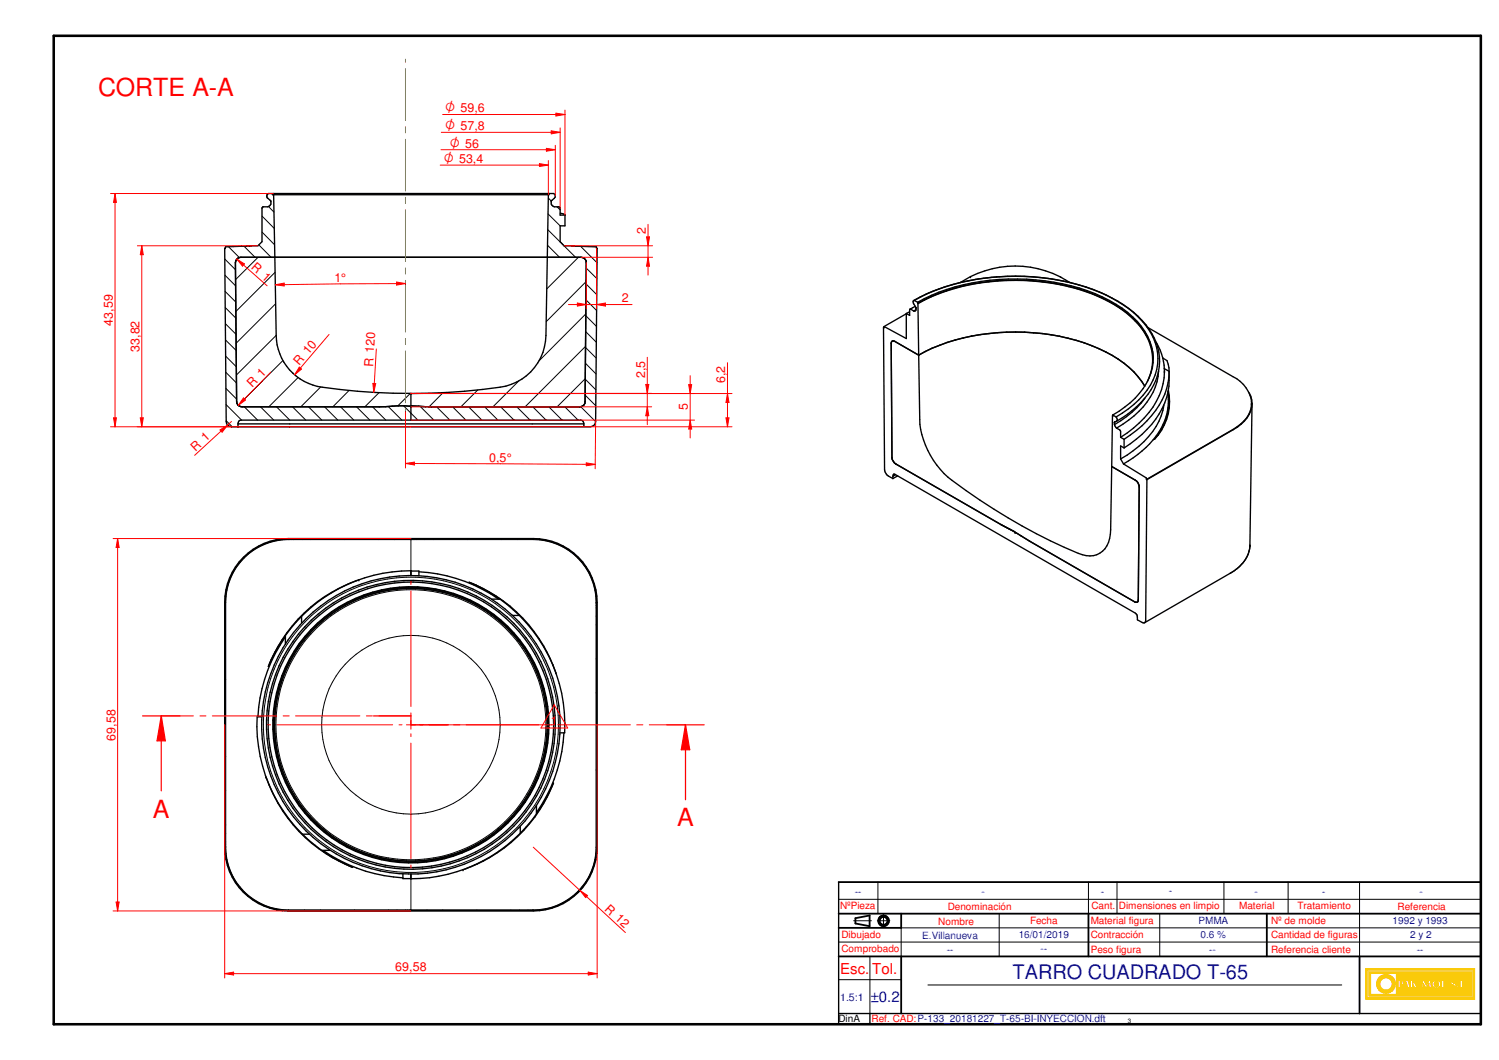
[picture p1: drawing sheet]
<svg xmlns="http://www.w3.org/2000/svg" width="420mm" height="297mm" viewBox="0 0 420 297" stroke-linecap="round" stroke-linejoin="round" font-family="sans-serif">
<path d="M15.1 10h400v277h-400z" fill="none" stroke="#000" stroke-width=".72"/>
<g fill="none" stroke="#000" stroke-width=".51">
<path d="M235.1 256h180M239.8 257.3v1.5M243.7 256.5v3M355.1 256v12M235.1 268h180M235.1 260h17.5M381.1 268v16"/>
<circle cx="247.7" cy="258" r="1.51"/>
<circle cx="247.7" cy="258.1" r="1.12"/>
</g>
<path d="M235.1 247.2v39.8h180v-39.8M235.1 284h180M243.8 284v3" fill="none" stroke="#000" stroke-width=".38"/>
<g fill="none" stroke="#000" stroke-width=".28">
<path d="M235.1 252h180M239.3 258h5M245.9 258h3.5M246.1 247.2v8.8M247.6 256.3v3.5M280.1 256v12M313.1 247.2v8.8M325.1 256v12M343.1 247.2v8.8M361 247.2v8.8M381.1 247.2v20.8M235.1 274.5h17.5"/>
<path d="M235.1 264h180M252.6 260v8M260.1 276h116"/>
</g>
<g fill="#faca0a">
<path d="M382.8 271.4v8.6h30.5v-8.6zM383.2 271.9h29.7v7.7h-29.7z" fill-rule="evenodd"/>
<path d="M383.7 272.3v6.8h28.7v-6.8zM408.2 276.5a.3 .3 0 0 1 .6 0 .3 .3 0 0 1-.6 0zM409.3 274.7h.6v1.9h.8v.2h-1.4zM411 276.4l.3-.1 .1 .4-.4 .1zM384.2 272.8h7.2v5.8h-7.2zM391.9 274.7h.9a.67 .67 0 0 1 .7 .9 .67 .67 0 0 1-1 .4v.8h-.6zM394.1 274.7h.5l.6 2.1h-.6l-.1-.4h-.6l-.2 .4h-.2zM395.3 274.7h.6v1l.8-1h.2l-.5 .7 .8 1.4h-.7l-.4-.9-.2 .9h-.6zM397.3 275.6h.7v.2h-.7zM398.8 274.7h.3l.7 1.4 .8-1.4h.3l.3 2.1h-.7v-1.3l-.7 1.3h-.2l-.7-1.2v1.2h-.5zM401.6 275.2a1.22 1.22 0 0 1 1.8-.3 1.22 1.22 0 0 1 0 1.8 1.22 1.22 0 0 1-1.8-.3l-.2-.4zM404.1 274.7h.6v1.9h.8v.2h-1.4zM406.7 275a.74 .74 0 0 1 .8-.3 .74 .74 0 0 1 .5 .6l-.2 .1a.37 .37 0 0 0-.3-.5 .37 .37 0 0 0-.4 .4l.3 .1a.73 .73 0 0 1 .7 .8 .73 .73 0 0 1-.8 .7 .73 .73 0 0 1-.7-.8h.3a.37 .37 0 0 0 .2 .5 .37 .37 0 0 0 .5-.3l-.2-.2a.75 .75 0 0 1-.7-1.1z" fill-rule="evenodd"/>
</g>
<g fill="none" stroke="#faca0a" stroke-width=".28">
<path d="M391.9 274.7h.9a.6 .6 0 0 1 .7 .5 .6 .6 0 0 1-.6 .7l-.4 .1v.8h-.6zM392.7 276h.1M394.1 274.7h.5l.6 2.1h-.6l-.1-.4h-.6l-.2 .4h-.2zM395.3 274.7h.6v1l.8-1h.2l-.5 .7 .8 1.4h-.7l-.4-.9-.2 .9h-.6zM398.8 274.7h.3l.7 1.4 .8-1.4h.3l.3 2.1h-.7v-1.3l-.7 1.3h-.2l-.7-1.2v1.2h-.5zM406.9 276.3h.1M406.9 276.2v-.1h-.3a.73 .73 0 0 0 .5 .7 .73 .73 0 0 0 .8-.2M406.9 276.3l.1 .3h.3M407.3 276.6h.1M407.4 274.7h.1M407.4 275.4l-.3-.1a.37 .37 0 0 1 .4-.4 .37 .37 0 0 1 .3 .5l.2-.1v-.2a.73 .73 0 0 0-.8-.4 .73 .73 0 0 0-.6 .6l.2 .5 .9 .6M407.4 275.5h.1"/>
<path d="M407.4 275.5a.72 .72 0 0 1 .6 .4 .72 .72 0 0 1-.1 .7M407.7 276.4h.1M407.7 276.4l-.4 .2M407.9 276.6h.1"/>
<circle cx="402.7" cy="275.8" r="1.17"/>
</g>
<path d="M386.4 274.1a2.68 2.68 0 0 1 2.9-.9 2.68 2.68 0 0 1 1.8 2.4h-.9a1.72 1.72 0 0 0-2.6-1.4 1.72 1.72 0 0 0 0 3 1.72 1.72 0 0 0 2.6-1.4h.9a2.66 2.66 0 0 1-3.5 2.4 2.66 2.66 0 0 1-1.2-4.1z" fill-rule="evenodd" fill="#faca0a"/>
<path d="M386.6 273.9a2.68 2.68 0 0 1 2.8-.7 2.68 2.68 0 0 1 1.7 2.4h-.9a1.74 1.74 0 0 0-2.6-1.4 1.74 1.74 0 0 0 0 3 1.74 1.74 0 0 0 2.6-1.4h.9a2.66 2.66 0 0 1-3.7 2.3 2.66 2.66 0 0 1-.8-4.2z" fill="none" stroke="#faca0a" stroke-width=".28"/>
<path d="M392.5 275a.41 .41 0 0 1 .4 .4 .41 .41 0 0 1-.4 .4z" fill-rule="evenodd" fill="#faca0a"/>
<path d="M392.5 275a.41 .41 0 0 1 .4 .4 .41 .41 0 0 1-.4 .4z" fill="none" stroke="#faca0a" stroke-width=".28"/>
<path d="M394.2 275.3l.2 .8h-.5z" fill="#faca0a"/>
<path d="M394.2 275.3l.2 .8h-.5z" fill="none" stroke="#faca0a" stroke-width=".28"/>
<path d="M402.2 275.2a.76 .76 0 0 1 1 .1 .76 .76 0 0 1-.2 1.1 .61 .61 0 0 1-.7 .2 .61 .61 0 0 1-.3-.8z" fill-rule="evenodd" fill="#faca0a"/>
<path d="M382.8 271.4h30.5v8.6h-30.5zM383.2 271.9h29.7v7.7h-29.7zM383.7 272.3h28.7v6.8h-28.7zM384.2 272.8h7.2v5.8h-7.2zM397.3 275.6h.7v.2h-.7zM402.3 275a.79 .79 0 0 1 .9 .8 .79 .79 0 0 1-.9 .8 1.04 1.04 0 0 1 0-1.6zM404.1 274.7h.6v1.9h.8v.2h-1.4zM408.3 276.4a.27 .27 0 0 1 .4 0 .27 .27 0 0 1-.2 .4zM409.3 274.7h.6v1.9h.8v.2h-1.4zM411 276.4l.3-.1 .1 .4-.4 .1z" fill="none" stroke="#faca0a" stroke-width=".28"/>
<path d="M235.1 247.2h180M239.8 258.8l3.9 .7M243.7 256.5l-3.9 .8M252.6 256v4M305.1 256v12M252.6 268v16" fill="none" stroke="#000" stroke-width=".51"/>
<g fill="none" stroke="#000" stroke-width=".28">
<path d="M80.9 151.2h68.6M80.9 151.2a17.6 17.6 0 0 0-17.6 17.6M80.9 151v.2M115.2 151v8.9M149.5 151.2a17.6 17.6 0 0 1 17.6 17.6M149.5 151v.2M63.2 168.8h.1M63.3 168.8v68.6M167.1 168.8v68.6M167.1 168.8h.1M63.2 237.4h.1M63.3 237.4a17.6 17.6 0 0 0 17.6 17.6"/>
<path d="M167.1 237.4a17.6 17.6 0 0 1-17.6 17.6M167.1 237.4h.1M80.9 255h68.6M80.9 255v.1M115.2 246.3v8.8M149.5 255v.1M305.1 247.2v8.8M243.8 268v16M252.6 260h162.5"/>
<circle cx="115.2" cy="203.1" r="25"/>
<circle cx="115.2" cy="203.1" r="41.4"/>
<circle cx="115.2" cy="203.1" r="37.9"/>
</g>
<g fill="none" stroke="#000" stroke-width=".38">
<path d="M68.2 156.2a17.7 17.7 0 0 1 12.7-5.3h68.6a17.9 17.9 0 0 1 17.9 17.9v68.6a17.9 17.9 0 0 1-17.9 17.9h-68.6a17.9 17.9 0 0 1-17.9-17.9v-68.6a17.7 17.7 0 0 1 5.2-12.6zM68.3 156.3a17.7 17.7 0 0 1 12.6-5.3h68.6a17.8 17.8 0 0 1 17.7 17.8v68.6a17.8 17.8 0 0 1-17.7 17.7h-68.6a17.7 17.7 0 0 1-17.7-17.7v-68.6a17.9 17.9 0 0 1 5.1-12.5zM115.1 159.9l.1 1.4M115.1 159.9a43 43 0 0 0-30.6 12.8M115.1 159.9v1.4M80 178.5a42.9 42.9 0 0 0-7.7 22.4M80 178.1l-1.7 2.6M84.5 172.7l-4.5 5.4v2.4M84.5 172.7v1.9M100.1 162.6a41.6 41.6 0 0 0-24.9 24.2l.9-2.1M100.4 162.5h.1M115.2 160h2.2v1.3"/>
<path d="M117.4 160.2a43.2 43.2 0 0 1 22.3 7.7M137.8 167.9h2.4M140.2 167.9l5.4 4.6M140.2 167.9a42.8 42.8 0 0 0-8.7-4.7 41.6 41.6 0 0 1 24.2 25M143.6 172.5h2M145.6 172.5a43 43 0 0 1 12.7 32.9h-1.4M78 181.1l-1 1.9M155.8 188.4v.1M73.4 200.9h-1.3a43 43 0 0 0 12.7 32.9M74.6 217.8h.1M74.7 218a41.6 41.6 0 0 0 24.1 25.1l-3.8-1.8M158.1 205.4a43.2 43.2 0 0 1-7.7 22.3"/>
<path d="M84.8 233.8h1.9M84.8 233.8l5.4 4.5M90.2 238.3h2.4M90.2 238.3l4.6 2.8M90.6 238.3a43.9 43.9 0 0 0 22.3 7.7M145.8 231.6v1.9M145.8 233.5a43.3 43.3 0 0 1-30.6 12.8M150.4 225.7v2.4M150.4 228.1l-1.4 1.9-3.2 3.5M150.4 228.1a46.5 46.5 0 0 0 4.7-8.7 41.8 41.8 0 0 1-24.9 24.2M112.9 244.9v1.3l2.3 .1M115.1 244.9v1.4"/>
<path d="M115.2 244.9v1.4M129.9 243.7h-.1"/>
<circle cx="115.2" cy="203.1" r="38.5"/>
<circle cx="115.2" cy="203.1" r="38.2"/>
<circle cx="115.2" cy="203.1" r="40.5"/>
<circle cx="115.2" cy="203.1" r="38.7"/>
<circle cx="115.2" cy="203.1" r="40"/>
<circle cx="115.2" cy="203.1" r="41.8"/>
</g>
<g fill="#000">
<circle cx="100.6" cy="162.5" r=".19"/>
<circle cx="155.8" cy="188.4" r=".19"/>
<circle cx="74.5" cy="217.7" r=".19"/>
<circle cx="129.8" cy="243.7" r=".19"/>
</g>
<g fill="none" stroke="#f00" stroke-width=".28">
<path d="M45.2 200.6h9M56 200.6h1.7M59.5 200.6h18M79.4 200.6h1.7M82.8 200.6h18.1M102.7 200.6h1.7M106.2 200.6h9M115.2 203.1h10.2M127.2 203.1h1.7M130.7 203.1h20.3M152.8 203.1h1.7M156.3 203.1h20.4"/>
<path d="M178.5 203.1h1.7M182 203.1h10.1"/>
</g>
<path d="M45.2 200.6h5.3M104.7 200.6h10.5v2.5h10.5M186.9 203.1h5.2v21" fill="none" stroke="#f00" stroke-width=".34"/>
<path d="M192.1 203.1l1.2 7h-2.3z" fill="#f00"/>
<path d="M45.2 200.6v21M192.1 203.1l1.2 7h-2.3z" fill="none" stroke="#f00" stroke-width=".34"/>
<path d="M45.2 200.6l1.1 7h-2.3z" fill="#f00"/>
<path d="M40 200.6h5.2M45.2 200.6l1.1 7h-2.3zM192.1 203.1h5.3" fill="none" stroke="#f00" stroke-width=".34"/>
<g fill="none" stroke="#000" stroke-width=".28">
<path d="M75.3 57.9l1.5 1.5M76.1 54.2l.6 .7M153.6 59.9l3.4 3.4M153.7 55.5l.8 .8M156.1 58l.9 .8M63 72.6l3 3M63.1 77.1l3 3M64 69.1l3.1 3.1M68.4 69l3.1 3.1M72.3 72.1l-6.3 6.3M72.5 68.6l3.5 3.5M73.4 60.5l3.5 3.5"/>
<path d="M73.4 65l3.6 3.6M77.1 76.3l-11 11M153.5 68.7l3.3 3.4M153.5 64.3l7.8 7.8M162.1 72.1l-8.9 8.9M162.7 69l4.6 4.6M164.3 79.6l2.9 2.9M164.3 78.9l-11.2 11.2M164.3 75.1l3 3M63.1 81.7l3 3M63.2 86.2l3 3M63.2 90.7l3 3"/>
<path d="M63.2 95.2l3 3.1M63.2 99.8l3 3M77.2 85.1l-11 11.1M77.4 94l-11.1 11.1M164.1 97.4l3 2.9M164.2 92.9l2.9 3M164.2 97l-17 17M164.2 88.5l3 2.9M164.2 88l-13.1 13.1M164.2 84l3 3M63.3 104.3l3 3M63.3 108.8l3 3"/>
<path d="M63.4 113.4l4.3 4.3M63.4 117.9l1.7 1.7M68.5 114l3.7 3.7M73 114l3.7 3.7M77.5 114l3.7 3.7M79.3 101l-12.5 12.5M82 114l3.7 3.7M83.6 105.8l-8.3 8.2M86.5 114l3.7 3.7M89.9 108.5l-5.6 5.5M91 114l3.7 3.7M95.5 114l3.7 3.7"/>
<path d="M97.9 109.4l-4.6 4.6M99.9 114l3.8 3.7M104.4 114l3.8 3.7M106.2 110l-3.9 4M108.8 113.9l3.8 3.8M113.1 113.7l4 4M115 110.2l-3.5 3.5M117.8 113.9l3.8 3.8M122.4 114l3.7 3.7M124.2 110l-3.9 4M126.9 114l3.7 3.7M131.3 114l3.8 3.7"/>
<path d="M133.9 109.3l-4.7 4.7M135.8 114l3.8 3.7M140.3 114l3.8 3.7M144.9 114l3.7 3.7M145.4 106.7l-7.2 7.3M149.3 114l3.8 3.7M153.8 114l3.8 3.7M158.3 114l3.7 3.7M162.8 114l4.2 4.2M163.6 119.3l.3 .3M164 110.7l3 3M164.1 106.3l2.9 2.9"/>
<path d="M164.1 106.1l-7.9 7.9M164.1 101.8l2.9 3"/>
</g>
<g fill="none" stroke="#000" stroke-width=".38">
<path d="M75.9 56.3l-.8-.7a.8 .8 0 0 1 .2-1.4h79.9a.8 .8 0 0 1 .2 1.4l-.9 .7M75.9 56.3v.9l-.3 .5-.6 .3h-1.3l-.3 .4v9.3l-1.1 1.2-9 .3-.1 .4h-.2l.4 48.5a1.48 1.48 0 0 0 1.5 1.5h100.5a1.55 1.55 0 0 0 1.6-1.5l.4-48.5h-.2l-.1-.4-9-.3-1.1-1.2v-4.4h1.4v-3M76.6 54.2v.4h77.3v-.4M76.7 54.6l.7 39.4a14.8 14.8 0 0 0 12.9 14.5 165.7 165.7 0 0 0 24.9 1.7M153.7 54.6l-.7 39.4a14.9 14.9 0 0 1-12.8 14.5 175.1 175.1 0 0 1-25 1.8v7.4M154.5 56.3v.9l.5 .6 1.8 .2 .1 .2 .1 2.1h1.4M157 59.7l1 .3 .4 .3M269.2 79.2a27.8 27.8 0 0 1 30.7 0M269.2 79.2a64.9 64.9 0 0 1 40.8 3.4 26.3 26.3 0 0 1 14.1 13.4 15.5 15.5 0 0 1-4.4 16.9l-3.7 3.2-3 1.9M269.2 79.2l-4.7 1.3a40.7 40.7 0 0 0-8.2 3.7M269.2 79.2l-4.1 1.1-3.8 1.4-5.2 2.5M274.2 78.2l-5 1"/>
<path d="M282.4 77.4l-6.7 .6M284.6 77.4a57.3 57.3 0 0 1 28.2 6.8 22.1 22.1 0 0 1 11.4 13.3 15.4 15.4 0 0 1-5 14.6 30.1 30.1 0 0 1-6.4 4.7M247.6 91.8l.3 39.8 .2 .8a3.2 3.2 0 0 0 2.2 1.7M247.8 91.7l-.2 .1M254 87.8v7.1l-6.1-3.4-.3 .3M254 87.9l-6.2 3.6M255 87.4l-1 .4M256.1 87.2l-1-.6-.1 .2v1.6l-1-.6M256.3 84.2h-.3a1.86 1.86 0 0 0 .7 2l-.1 .9-.5 .1M256.3 84.2l.9 .5M256.5 85.9l-1.5 .8M256.7 86.8l-.6 .4"/>
<path d="M257.2 84.7a58.8 58.8 0 0 1 35.7-6 47.7 47.7 0 0 1 23.2 8.8 16.7 16.7 0 0 1 7.1 14.1 19.2 19.2 0 0 1-9.5 13.6l-1.8 1.1M257.2 85a60.2 60.2 0 0 1 39.7-5.4 39.7 39.7 0 0 1 22.2 11.2 15.8 15.8 0 0 1 4.1 9.9M257.2 84.7v.3M257.2 85l.1 .1M257.3 85.1l.2 14.4M257.3 85.1a59.2 59.2 0 0 1 37.5-5.7 44.1 44.1 0 0 1 22.1 9.3 15.3 15.3 0 0 1 5.8 15.4l-1.1 2.9M257.5 99.5a57.8 57.8 0 0 1 34.7-6 46.2 46.2 0 0 1 24.3 9.5 23 23 0 0 1 4.4 5.2M257.5 99.5l-6.7-3.8a.62 .62 0 0 0-.7-.1 .62 .62 0 0 0-.3 .7l.2 31.9 .2 .8 .5 .8 29.8 17.2 3.9 2 .2 .3 33.4 19.4a.62 .62 0 0 0 .8 0 .62 .62 0 0 0 .3-.6l.2-32.1-.4-.8-.6-.6-6.7-3.9M257.5 99.5l.3 18.1a23.4 23.4 0 0 0 9.1 17 159.1 159.1 0 0 0 36.5 20.8 5.9 5.9 0 0 0 7.8-5.7l.4-19M321.8 91.8l23.8 13.7a9.2 9.2 0 0 1 5.2 7.4M324.1 95.9a15.7 15.7 0 0 1 2.2 7.5M66.7 118.8h96.9"/>
<path d="M66.7 118.8a.9 .9 0 0 1 .8-1.1h95.3a.96 .96 0 0 1 .8 1.1M66.7 118.8v.8M115.2 113.9l-3.5-.2-5.4 .3h-38.5a1.55 1.55 0 0 1-1.5-1.5l-.3-38.9a1.55 1.55 0 0 1 1.5-1.5h95.3a1.48 1.48 0 0 1 1.5 1.5l-.3 38.9a1.4 1.4 0 0 1-1.5 1.5h-41.6l-5.5-.3-.2 .3M163.6 118.8v.8M311.8 116.5l-.2 14.2M311.9 116.5h-.1M311.9 116.3l.9 .5M311.9 116.3l-.1 .2M312.4 119l.6 1M312.6 118.2l-.2 .1v.7M312.8 116.8a.78 .78 0 0 1 .2 1.2l-.6 .3M313 120l1.1 .8v1.8"/>
<path d="M320.9 111.6a27.2 27.2 0 0 1-8.5 7.4M324.7 104a18.5 18.5 0 0 1-8.4 13.7l-3.3 2.3M325.9 100.3l1.2 .7 .5 2.1 .1 1M326.3 113.5a19.5 19.5 0 0 1-8.6 12.8l-3.6 2.3M326.3 103.3l1.4 .8M326.4 104.2a21.1 21.1 0 0 1-8.7 15.7l-3.6 2.7M326.4 103.4v1.1M327.3 110.2a17 17 0 0 1-6.1 15.2l-3.5 2.9-2.8 1.7M327.5 109.3a15.1 15.1 0 0 1-3.9 13.8 15.6 15.6 0 0 0 3.8-13.5M327.7 104.2a20.5 20.5 0 0 1-7.6 17.6l-5 3.7M327.7 104.1a20.7 20.7 0 0 1-7.6 15.2l-5 3.8M350.1 110.1a6.8 6.8 0 0 1-2.2 8.7l-2.2 1.6-24.2 14"/>
<path d="M350.8 112.9a7.9 7.9 0 0 1-4.1 6.7l-25.4 14.8M350.8 112.9v.7M350.9 113.2l-.6 39.9-.7 2.7-1.2 1.9-2.5 2.3-25.1 14.5M250.3 133.5l.1-.6h.5l67.4 38.9 .4 .5 .1 1.4 1.3 .7a.62 .62 0 0 0 .7 .1 .62 .62 0 0 0 .3-.7l.4-39.4M250.3 133.5v.6M251 133l-.7 .5M251.6 133.3l-1.3 .8M314.1 128.6l.8 1.4M314.1 122.6l1 .5M314.9 130l6.4 3.9v.5M315.1 125.5l-1-.5v3.6M315.1 123.1v2.4"/>
<path d="M321.3 134.4h.2"/>
</g>
<g fill="#000">
<circle cx="75.9" cy="56.3" r=".19"/>
<circle cx="154.5" cy="56.3" r=".19"/>
<circle cx="272" cy="77.5" r=".19"/>
<circle cx="256.7" cy="86.2" r=".19"/>
<circle cx="115.2" cy="110.2" r=".19"/>
<circle cx="312.4" cy="118.3" r=".19"/>
<circle cx="284.4" cy="149" r=".19"/>
<circle cx="350.3" cy="152.8" r=".19"/>
</g>
<g fill="none" stroke="#f00" stroke-width=".28">
<path d="M31 54.2h45.6M31 119.6h84.2M31.8 117.1h.8l-.4 2.5zM115.2 162.9v.9M115.2 165.6v32.4M115.2 199.8v.8M75 203.1h.9M77.6 203.1h32.5M111.8 203.1h.9M113.9 203.1h2.5M115.2 201.8v2.5M115.2 205.6v.8"/>
<path d="M115.2 208.2v32.4M117.7 203.1h.8M120.3 203.1h32.4M154.5 203.1h.9M115.2 242.4v.9"/>
</g>
<path d="M113.7 16.6v.8M113.7 19.3v14.4M113.7 35.5v1.7M113.7 39v14.5M113.7 55.3v1.7M113.7 58.8v14.5M113.7 75.1v1.7M113.7 78.6v14.4M113.7 94.9v1.7M113.7 98.3v14.6M113.7 114.6v.9" fill="none" stroke="#808000" stroke-width=".28"/>
<path d="M31.8 117.1h.8l-.4 2.5z" fill="#f00"/>
<path d="M32.2 54.2l.4 2.5h-.8z" fill="none" stroke="#f00" stroke-width=".28"/>
<path d="M32.2 54.2l.4 2.5h-.8z" fill="#f00"/>
<path d="M32.2 54.2v65.4M38.5 68.9h33.8M38.5 119.6h76.7M39.3 117.1h.9l-.5 2.5z" fill="none" stroke="#f00" stroke-width=".28"/>
<path d="M39.3 117.1h.9l-.5 2.5z" fill="#f00"/>
<path d="M39.7 68.9l.5 2.5h-.9z" fill="none" stroke="#f00" stroke-width=".28"/>
<path d="M39.7 68.9l.5 2.5h-.9z" fill="#f00"/>
<path d="M151.2 45.8l2.5 .5-2.5 .4zM153.7 45v9.6M39.7 68.9v50.7" fill="none" stroke="#f00" stroke-width=".28"/>
<path d="M151.2 45.8l2.5 .5-2.5 .4z" fill="#f00"/>
<path d="M123.4 46.3h30.3M153.2 41.6l2.4 .4-2.4 .4zM155.6 40.7v14.2" fill="none" stroke="#f00" stroke-width=".28"/>
<path d="M153.2 41.6l2.4 .4-2.4 .4z" fill="#f00"/>
<path d="M154.5 36.7l2.5 .4-2.5 .4zM157 35.9v22.5M123.6 42h32" fill="none" stroke="#f00" stroke-width=".28"/>
<path d="M154.5 36.7l2.5 .4-2.5 .4z" fill="#f00"/>
<path d="M123.7 37.1h33.3M155.8 31.7l2.6 .4-2.6 .4zM158.4 30.9v29.4" fill="none" stroke="#f00" stroke-width=".28"/>
<path d="M155.8 31.7l2.6 .4-2.6 .4z" fill="#f00"/>
<path d="M124.1 32.1h34.3M158.1 68.9h24.8M162.8 72.1h20.1M181.6 72.1l.5 2.5h-.9z" fill="none" stroke="#f00" stroke-width=".28"/>
<path d="M181.6 72.1l.5 2.5h-.9z" fill="#f00"/>
<path d="M181.2 66.4h.9l-.5 2.5z" fill="none" stroke="#f00" stroke-width=".28"/>
<path d="M181.2 66.4h.9l-.5 2.5z" fill="#f00"/>
<path d="M164.3 73.6v13M167.2 69.6v17M181.6 62.9v14.2M161.8 84.9l2.5 .4-2.5 .5z" fill="none" stroke="#f00" stroke-width=".28"/>
<path d="M161.8 84.9l2.5 .4-2.5 .5z" fill="#f00"/>
<path d="M167.2 85.3l2.5-.4v.9z" fill="none" stroke="#f00" stroke-width=".28"/>
<path d="M167.2 85.3l2.5-.4v.9z" fill="#f00"/>
<path d="M159.3 85.3h17.9M68.2 111.5l.6 .6-2 1.5zM75.9 104.3l-9.1 9.3M155.4 197.5l3.7 6.5h-7.5z" fill="none" stroke="#f00" stroke-width=".28"/>
<path d="M68.2 111.5l.6 .6-2 1.5z" fill="#f00"/>
<path d="M66.4 72.6l8.5 7.5M66.4 72.6l2.1 1.4-.5 .6z" fill="none" stroke="#f00" stroke-width=".28"/>
<path d="M66.4 72.6l2.1 1.4-.5 .6z" fill="#f00"/>
<path d="M64.9 118.1l-10.3 9.5M61.7 120.5l2.1-1.4-1.5 2z" fill="none" stroke="#f00" stroke-width=".28"/>
<path d="M61.7 120.5l2.1-1.4-1.5 2z" fill="#f00"/>
<path d="M92.2 93.7l-9.6 11.3M83.9 102.9l.6 .5-1.9 1.6z" fill="none" stroke="#f00" stroke-width=".28"/>
<path d="M83.9 102.9l.6 .5-1.9 1.6z" fill="#f00"/>
<path d="M105.5 97.8l-.7 12.1M104.5 107.4l.8 .1-.5 2.4z" fill="none" stroke="#f00" stroke-width=".28"/>
<path d="M104.5 107.4l.8 .1-.5 2.4z" fill="#f00"/>
<path d="M115.2 119.6h90M115.2 110.3h90M203.5 117.1h.8l-.4 2.5z" fill="none" stroke="#f00" stroke-width=".28"/>
<path d="M203.5 117.1h.8l-.4 2.5z" fill="#f00"/>
<path d="M203.9 110.3l.4 2.5h-.8z" fill="none" stroke="#f00" stroke-width=".28"/>
<path d="M203.9 110.3l.4 2.5h-.8z" fill="#f00"/>
<path d="M115.2 117.7h79.5M115.2 110.3h79.5M193.5 117.7l.4 2.5h-.9zM203.9 101.6v18" fill="none" stroke="#f00" stroke-width=".28"/>
<path d="M193.5 117.7l.4 2.5h-.9z" fill="#f00"/>
<path d="M193 107.8h.9l-.4 2.5z" fill="none" stroke="#f00" stroke-width=".28"/>
<path d="M193 107.8h.9l-.4 2.5z" fill="#f00"/>
<path d="M115.2 110.2h67.5M115.2 114h67.5M181 107.7h.9l-.5 2.5zM193.5 105.3v17.4" fill="none" stroke="#f00" stroke-width=".28"/>
<path d="M181 107.7h.9l-.5 2.5z" fill="#f00"/>
<path d="M181.4 114l.5 2.5h-.9z" fill="none" stroke="#f00" stroke-width=".28"/>
<path d="M181.4 114l.5 2.5h-.9z" fill="#f00"/>
<path d="M181.4 100.1v18.9M31.7 150.9h83.5M33 150.9l.4 2.5h-.9zM31.7 255.3h83.5" fill="none" stroke="#f00" stroke-width=".28"/>
<path d="M33 150.9l.4 2.5h-.9z" fill="#f00"/>
<path d="M32.5 252.8h.9l-.4 2.5z" fill="none" stroke="#f00" stroke-width=".28"/>
<path d="M32.5 252.8h.9l-.4 2.5z" fill="#f00"/>
<path d="M33 150.9v104.4M63 203.1v71M167.4 203.1v71M63 272.8l2.5-.4v.8z" fill="none" stroke="#f00" stroke-width=".28"/>
<path d="M63 272.8l2.5-.4v.8z" fill="#f00"/>
<path d="M164.9 272.4l2.5 .4-2.5 .4z" fill="none" stroke="#f00" stroke-width=".28"/>
<path d="M164.9 272.4l2.5 .4-2.5 .4z" fill="#f00"/>
<path d="M149.5 237.4l25.8 23.9M162.6 249.6l2.1 1.4-.5 .5zM63 272.8h104.4" fill="none" stroke="#f00" stroke-width=".28"/>
<path d="M162.6 249.6l2.1 1.4-.5 .5z" fill="#f00"/>
<path d="M111.2 79l2.5 .5-2.5 .4z" fill="none" stroke="#f00" stroke-width=".28"/>
<path d="M111.2 79l2.5 .5-2.5 .4z" fill="#f00"/>
<path d="M77.2 79.8l2.5-.5v.8z" fill="none" stroke="#f00" stroke-width=".28"/>
<path d="M77.2 79.8l2.5-.5v.8z" fill="#f00"/>
<path d="M113.7 79.5l-36.5 .3M113.7 115.5v15.6M167 118.1l-.2 13.3M164.3 129.7l2.5 .4-2.5 .4z" fill="none" stroke="#f00" stroke-width=".28"/>
<path d="M164.3 129.7l2.5 .4-2.5 .4z" fill="#f00"/>
<path d="M113.7 129.9l2.5-.4v.8z" fill="none" stroke="#f00" stroke-width=".28"/>
<path d="M113.7 129.9l2.5-.4v.8z" fill="#f00"/>
<path d="M113.7 129.9l53.1 .2" fill="none" stroke="#f00" stroke-width=".28"/>
<g font-size="7" fill="#f00">
<text x="27.5" y="27">CORTE A-A</text>
<text x="42.8" y="229.1">A</text>
<text x="189.8" y="231.6">A</text>
</g>
<text font-size="5.6" fill="#00f" x="283.8" y="274.4">TARRO CUADRADO T-65</text>
<g font-size="4.2" fill="#f00">
<text x="235.5" y="272.9">Esc.</text>
<text x="244.5" y="272.9">Tol.</text>
</g>
<text font-size="4.2" fill="#00f" x="244" y="280.8">±0.2</text>
<g font-size="3.9" fill="#f00">
<text x="124.8" y="31.5">O 59,6</text>
<text x="124.8" y="36.4">O 57,8</text>
<text x="126.1" y="41.4">O 56</text>
<text x="124.4" y="45.6">O 53,4</text>
</g>
<g font-size="3.5" fill="#f00">
<text x="181" y="65.7" transform="rotate(-90 181 65.7)">2</text>
<text x="70.2" y="75.1" transform="rotate(41 70.2 75.1)">R 1</text>
<text x="93.7" y="78.9">1°</text>
<text x="174.3" y="84.7">2</text>
<text x="31.6" y="91.3" transform="rotate(-90 31.6 91.3)">43,59</text>
<text x="39.1" y="98.6" transform="rotate(-90 39.1 98.6)">33,82</text>
<text x="83.9" y="102.6" transform="rotate(-49 83.9 102.6)">R 10</text>
<text x="104.6" y="102.8" transform="rotate(-87 104.6 102.8)">R 120</text>
<text x="180.8" y="105.9" transform="rotate(-90 180.8 105.9)">2,5</text>
<text x="203.3" y="107.4" transform="rotate(-90 203.3 107.4)">6,2</text>
<text x="70.7" y="108.7" transform="rotate(-45 70.7 108.7)">R 1</text>
<text x="192.8" y="115" transform="rotate(-90 192.8 115)">5</text>
<text x="54.8" y="126.6" transform="rotate(-42 54.8 126.6)">R 1</text>
<text x="137.1" y="129.3">0,5°</text>
<text x="154.4" y="203.1">1</text>
<text x="32.3" y="207.5" transform="rotate(-90 32.3 207.5)">69,58</text>
<text x="169.2" y="254.9" transform="rotate(43 169.2 254.9)">R 12</text>
<text x="110.8" y="272.2">69,58</text>
</g>
<text font-size="3" fill="#00f" x="235.5" y="280.4">1.5:1</text>
<g font-size="2.8" fill="#00f">
<text x="239.6" y="250.7">--</text>
<text x="275.1" y="250.7">-</text>
<text x="308.6" y="250.7">-</text>
<text x="327.6" y="250.6">-</text>
<text x="351.6" y="250.7">-</text>
<text x="370.6" y="250.7">-</text>
<text x="397.8" y="250.7">-</text>
<text x="258.5" y="263">E.Villanueva</text>
<text x="285.5" y="262.9">16/01/2019</text>
<text x="335.9" y="259">PMMA</text>
<text x="336.5" y="263">0.6 %</text>
<text x="390.3" y="259">1992 y 1993</text>
<text x="395.3" y="262.9">2 y 2</text>
<text x="265.4" y="267">--</text>
<text x="291.7" y="266.9">--</text>
<text x="339" y="267">--</text>
<text x="397.2" y="267.1">--</text>
</g>
<g font-size="2.8" fill="#f00">
<text x="235.4" y="254.8">NºPieza</text>
<text x="265.6" y="255">Denominación</text>
<text x="305.9" y="254.8">Cant.</text>
<text x="313.6" y="254.8">Dimensiones en limpio</text>
<text x="347.3" y="254.8">Material</text>
<text x="363.6" y="254.8">Tratamiento</text>
<text x="391.7" y="255">Referencia</text>
<text x="235.9" y="262.9">Dibujado</text>
<text x="263" y="259.1">Nombre</text>
<text x="288.7" y="258.8">Fecha</text>
<text x="305.7" y="258.9">Material figura</text>
<text x="305.7" y="262.8">Contracción</text>
<text x="356.3" y="259">Nº de molde</text>
<text x="356.3" y="262.9">Cantidad de figuras</text>
<text x="235.9" y="266.9">Comprobado</text>
<text x="305.7" y="267">Peso figura</text>
<text x="356.3" y="267">Referencia cliente</text>
<text x="244.3" y="286.4">Ref. CAD:P-133_20181227_T-65-BI-INYECCION.dft</text>
</g>
<text font-size="2.8" x="235" y="286.5">DinA</text>
<text font-size="1.7" x="316.1" y="286.8">3</text>
</svg>
